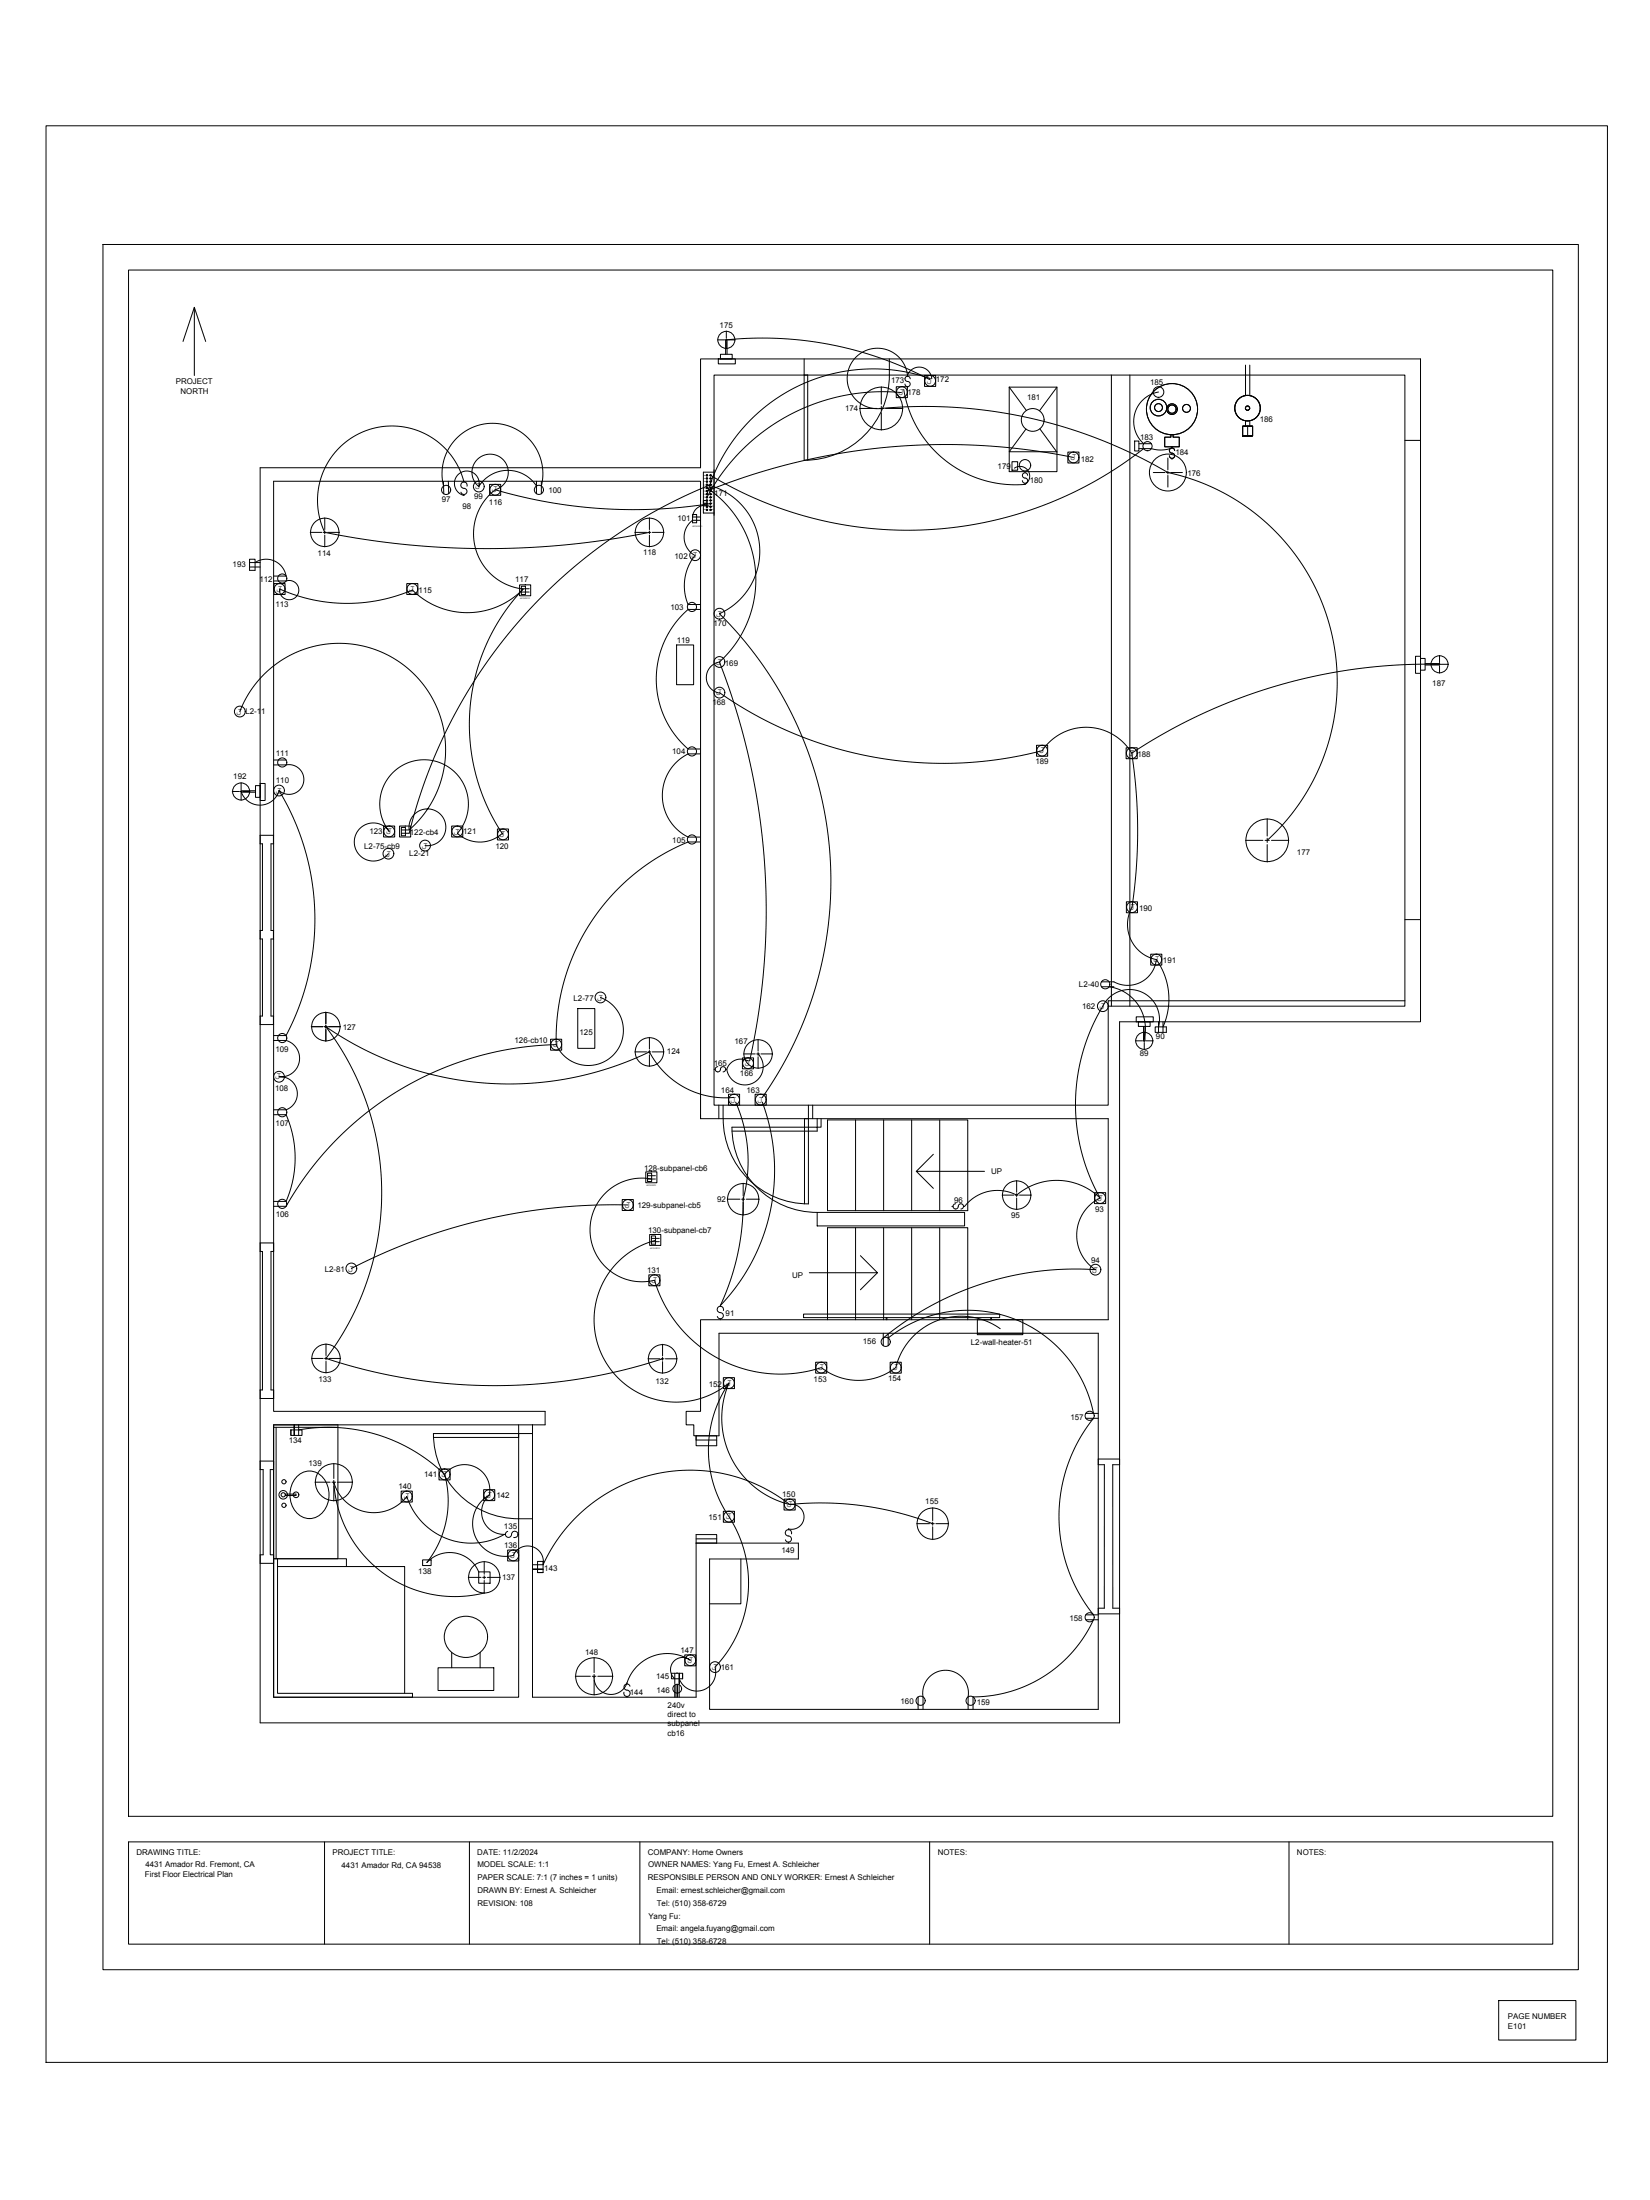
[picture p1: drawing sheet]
<svg xmlns="http://www.w3.org/2000/svg" width="914mm" height="1219mm" viewBox="0 0 914 1219" stroke-linecap="round" stroke-linejoin="round" font-family="sans-serif">
<!-- layer: A101-Floorplan-1st-floor -->
<g fill="none" stroke="#000" stroke-width=".55">
<path d="M446 199v56a47 47 0 0 0 47-47v-9M446 208h2v47M559 215v46h27v-46M559 215h27l-10 13M559 215l10 12M616 208v350M626 208v350M690 202v17M693 202v17M569 238l-10 12h27M576 238l10 13M689 236h5v6h-5h5v-6h-5v6z"/>
<path d="M690 233v3M691 236v6M693 233v3M144 259h244v-60h399v367h-167v389h-476zM629 244h2v6h-2zM648 250a1.4 1.4 0 0 1 2-2 1.4 1.4 0 0 1 1 2M648 250l1 1a1.6 1.6 0 0 1 2 1 1.6 1.6 0 0 1-2 2l-1-1M649 241v1h-4v6h9v-6h-4v-1M649 248h.1M649 254h.1M779 244h8M390 277h2v2h-2z"/>
<path d="M391 263h1M391 265h1M391 267h1M391 269h1M391 270h1M391 272h1M391 274h1M391 276h1M391 277h1M391 279h1M392 263v1M392 265v1"/>
<path d="M392 266v1M392 268v1M392 270v1M392 272v1M392 273v1M392 275v1M392 277v1M392 279h.1M393 263h1M393 265h1M393 267h1M393 269h1"/>
<path d="M393 270h1M393 272h1M393 274h1M393 276h1M393 277h1M393 279h1M394 263v1M394 265v1M394 266v1M394 268v1M394 270v1M394 272v1"/>
<path d="M394 273v1M394 275v1M394 277v1M394 279h.1M396 262h-6v22h6M396 260v26M391 281h1M391 283h1M392 280v1M392 282v1M393 281h1M393 283h1"/>
<path d="M394 280v1M394 282v1M375 357h9v22h-9zM144 463h8v5h-2v48h2v4h-2v43h2v5h-8M144 468h1v48h-1M779 510h8M144 520h1v43h-1M320 559h10v22h-10zM779 555h-165v57h-218v-404h383v350h-165M388 620v-353h-236v515h150v8h-150v151h135v-151M388 620h226v111h-226v51h-8v8h4v6h14v-57h211v208h-216v-83h49v-9h-56M388 618v2"/>
<path d="M398 612v8M401 612a50 50 0 0 0 14 41 47 47 0 0 0 33 14v-55M448 620h-2v47M450 612v8M453 620v5h2v-5M406 627h47v-2h-47a47 47 0 0 0 47 47M459 621h77v50h-77zM474 621v50M490 621v50M505 621v50M517 640l-9 9M521 621v50"/>
<path d="M546 649h-38l9 10M453 672h82v7h-82zM144 689h8v5h-2v76h2v5h-8M144 694h1v76h-1M474 680v51M477 696l9 9h-38M490 680v51M505 680v51M521 680v51M486 705l-9 10M445 728h109v2h-109zM459 731v-51h77v51"/>
<path d="M491 730v1M492 730v1M549 730v1M153 791v73M187 791h-35v-1h35v74h-34M287 794v3h-47M295 794h-55a47 47 0 0 0 47 48h8M295 790v151h91v-91h11v5M386 796h11v5h-11zM386 796v2h11M144 810h8M144 814h2v48h-2"/>
<path d="M152 814h-2v48h2v4h-8M165 818a10 10 0 0 1 11-2 10 10 0 0 1 6 9 13 13 0 0 1-12 16 14 14 0 0 1-5-23zM609 812h3v79h-3M609 809h11M620 812h-3v79h3M158 828h6v1h-6M386 853h11M152 864h2v74h75v3h-77zM152 864h1M154 868h70v70M154 864h38v4M411 864v25h-18"/>
<path d="M250 899a12 12 0 0 1 18 1 12 12 0 0 1-5 17 12 12 0 0 1-14-3 12 12 0 0 1 1-15zM609 894h11M250 916v8M266 916v8M243 924h31v13h-31z"/>
<circle cx="572" cy="233" r="6"/>
<circle cx="642" cy="226" r="5"/>
<circle cx="642" cy="226" r="2.2"/>
<circle cx="650" cy="227" r="14"/>
<circle cx="650" cy="227" r="3"/>
<circle cx="650" cy="227" r="2.3"/>
<circle cx="658" cy="226" r="2.2"/>
<circle cx="691" cy="226" r="7"/>
<circle cx="691" cy="226" r="1.2"/>
<circle cx="568" cy="258" r="3"/>
<circle cx="392" cy="267" r=".4"/>
<circle cx="392" cy="265" r=".4"/>
<circle cx="392" cy="274" r=".4"/>
<circle cx="392" cy="269" r=".4"/>
<circle cx="392" cy="272" r=".4"/>
<circle cx="392" cy="276" r=".4"/>
<circle cx="392" cy="263" r=".4"/>
<circle cx="392" cy="270" r=".4"/>
<circle cx="392" cy="277" r=".4"/>
<circle cx="392" cy="279" r=".4"/>
<circle cx="394" cy="270" r=".4"/>
<circle cx="394" cy="267" r=".4"/>
<circle cx="394" cy="265" r=".4"/>
<circle cx="394" cy="276" r=".4"/>
<circle cx="394" cy="263" r=".4"/>
<circle cx="394" cy="269" r=".4"/>
<circle cx="394" cy="272" r=".4"/>
<circle cx="394" cy="274" r=".4"/>
<circle cx="394" cy="277" r=".4"/>
<circle cx="394" cy="279" r=".4"/>
<circle cx="392" cy="281" r=".4"/>
<circle cx="392" cy="283" r=".4"/>
<circle cx="394" cy="283" r=".4"/>
<circle cx="394" cy="281" r=".4"/>
<circle cx="157" cy="828" r="2.4"/>
<circle cx="157" cy="828" r="1.2"/>
<circle cx="157" cy="821" r="1.2"/>
<circle cx="157" cy="834" r="1.2"/>
<circle cx="164" cy="828" r="1.6"/>
</g>
<!-- layer: E101-Electrical-1st-floor -->
<g fill="none" stroke="#000" stroke-width=".55">
<path d="M398 188h4M398 199h10v3h-10zM399 196h7v3h-7zM402 188h1v8M402 188v8M403 188a198 198 0 0 1 112 22M403 183v4M403 188v1M403 189v4M403 188h4M488 214v10M497 214h6v6h-6z"/>
<path d="M500 218a110 110 0 0 0-108 58M501 216a63 63 0 0 0 67 52M503 214v1M504 210a1.5 1.5 0 0 0-1-1 1.5 1.5 0 0 0-2 1 1.5 1.5 0 0 0 2 1 1.6 1.6 0 0 1 1 3 1.4 1.4 0 0 1-2-1M512 208h7v6h-7zM515 210a96 96 0 0 0-123 64M516 210a7 7 0 0 0-6-7 7 7 0 0 0-7 5 17 17 0 0 0-18-15 17 17 0 0 0-15 19 17 17 0 0 0 18 14 266 266 0 0 1 159 36 119 119 0 0 1 55 204M642 217a17 17 0 0 0-13 12 17 17 0 0 0 5 17M476 226h10M487 226h3M488 225v3M488 229v9"/>
<path d="M491 226h9M561 256h3v5h-3zM562 259a5 5 0 0 1 8 2 5 5 0 0 1-2 7M592 251h6v6h-6zM595 254a353 353 0 0 0-203 18M631 246h7M634 249a212 212 0 0 1-240 14M647 254v6M648 250a1.4 1.4 0 0 1 2-2 1.4 1.4 0 0 1 1 2M648 250l1 1a1.6 1.6 0 0 1 2 1 1.6 1.6 0 0 1-2 2l-1-1M649 241v1h-4v6h9v-6h-4v-1M649 248v1h-5h-6h-7"/>
<path d="M649 254h.1M246 267v7M248 267l1 7M257 267a41 41 0 0 0-54-28 41 41 0 0 0-23 56 454 454 0 0 0 180 0M259 269a1.8 1.8 0 0 0-2-2 1.8 1.8 0 0 0-2 2 1.8 1.8 0 0 0 3 2 1.7 1.7 0 0 1 0 3 1.7 1.7 0 0 1-3-1M265 270a10 10 0 0 1 0-16 10 10 0 0 1 15 3 10 10 0 0 1-6 14M271 268h6v6h-6zM274 271a272 272 0 0 0 120 8M274 271a31 31 0 0 0-10 33 31 31 0 0 0 26 22M297 269a19 19 0 0 0-32 1 7 7 0 0 0-5-9 7 7 0 0 0-8 5 7 7 0 0 0 5 9v-1M297 267v7M300 269a28 28 0 0 0-27-34 28 28 0 0 0-27 34"/>
<path d="M300 267v7M392 269a38 38 0 0 1 29 33 38 38 0 0 1-22 38 208 208 0 0 1 23 268M392 270a61 61 0 0 1 7 97M394 269a280 280 0 0 0-167 193h-5M568 261v1M568 268h.1M569 263a1.5 1.5 0 0 0-1-1 1.5 1.5 0 0 0-1 2 1.5 1.5 0 0 0 2 1 1.5 1.5 0 0 1 0 3 1.4 1.4 0 0 1-2-2M639 262h7M646 262h2M647 261v2M647 263v7M649 262h6"/>
<path d="M172 295h6M179 295h2M180 287v6M180 294v2M180 297v6M182 295h6M352 295h6M359 295h2M360 287v6M360 294v2M360 297v6M361 295h7"/>
<path d="M384 285h2v5h-2zM388 288h-4a12 12 0 0 0 1 20M394 281a7 7 0 0 0-10 6h4M138 310h3v6h-3zM138 312h6M138 314h6M141 312a11 11 0 0 1 18 7h-7M385 308a27 27 0 0 0-4 27h7M152 322h7a5 5 0 0 1 7 4 5 5 0 0 1-6 6 5 5 0 0 1-5-6 92 92 0 0 0 74 1 43 43 0 0 0 61 0 109 109 0 0 0-11 135M152 323h6v6h-6zM225 323h7v6h-7zM288 324h6v6h-6z"/>
<path d="M289 325h2v4h-2zM289 326h4M289 328h4M388 338h-7a51 51 0 0 0 0 77h7M784 364h3v9h-3zM787 365h3v6h-3zM790 368h8M793 368h4M797 368h1a297 297 0 0 0-171 49 273 273 0 0 1 0 87 20 20 0 0 0 14 28M798 363v4M798 368v1h-8M798 369v4"/>
<path d="M799 368h4M133 394a59 59 0 0 1 89-27 59 59 0 0 1 5 93 10 10 0 0 1 9-12 10 10 0 0 1 11 11 10 10 0 0 1-11 10M399 384a9 9 0 0 1-8-9 9 9 0 0 1 8-8 380 380 0 0 1 16 221M399 384a216 216 0 0 0 179 32 29 29 0 0 1 49 1M388 418h-7a26 26 0 0 0-14 23 26 26 0 0 0 14 23h7M574 413h7v6h-7zM624 414h6v6h-6zM129 439h4M133 439h1M134 434v4M134 440v4M134 439h8"/>
<path d="M135 439h4M142 435h2v7h-2zM142 438h-8v1M144 434h3v10h-3zM152 424h7a8 8 0 0 1 9 10 8 8 0 0 1-13 4M152 421h7M155 438a11 11 0 0 1-11 8 11 11 0 0 1-10-7M155 438a138 138 0 0 1 4 136h-7M213 458h6v6h-6zM221 458h7v6h-7zM222 459h3v4h-3zM222 460h5"/>
<path d="M250 458h6v6h-6zM276 459h6v6h-6zM702 454v9M279 462a18 18 0 0 1-26 0 25 25 0 0 0-1-34 25 25 0 0 0-33-1 25 25 0 0 0-3 34 11 11 0 0 0-16-2 11 11 0 0 0 0 15 11 11 0 0 0 15-1M388 467a23 23 0 0 0-15 3 118 118 0 0 0-65 109M690 466h10M701 466h2M702 465v2M702 468v10M705 466h9M624 500h6v6h-6zM638 529h6v6h-6z"/>
<path d="M641 532a38 38 0 0 1 4 37M641 532a16 16 0 0 1-24 12h-7M333 553a19 19 0 0 1 7 31 19 19 0 0 1-32-5M615 547a23 23 0 0 1 19 30v-8M617 547h-7M152 577h7a10 10 0 0 1 7 11 10 10 0 0 1-11 9 9 9 0 0 1 10 7 9 9 0 0 1-6 11h-7M173 569h6M180 569h1M181 561v6M181 568v2M181 571v6M182 569h7"/>
<path d="M305 576h6v6h-6zM308 579a177 177 0 0 0-149 90h-7M360 575v6M420 576v6M629 577h4M630 564h9v2h-9zM631 566h6v3h-6zM634 572v4M634 576v1M634 578v4M635 569v8h-1M635 577h4"/>
<path d="M640 569h6v3h-6zM642 569a17 17 0 0 0-11-20 17 17 0 0 0-21 10 106 106 0 0 0 0 105M642 566v6M645 566v6M352 583h6M359 583h2M360 582v2M360 585v6M361 583h7M396 593h.1M398 591a1.5 1.5 0 0 0-2 2 1.5 1.5 0 0 0 2 1 1.5 1.5 0 0 0 1-2 1.5 1.5 0 0 1 3 0 1.4 1.4 0 0 1-1 2M402 593h1"/>
<path d="M411 586h7v6h-7zM412 584h7M419 584h2M420 584a10 10 0 0 1-3 16 10 10 0 0 1-14-8 8 8 0 0 1 11-4M420 583v2M420 586v6M422 584h6M152 618h7a60 60 0 0 1 0 48h-7M404 606h6v6h-6zM407 608a47 47 0 0 1-47-25 179 179 0 0 1-179-14 152 152 0 0 1 0 184 298 298 0 0 0 186 0M408 611a82 82 0 0 1 4 54 135 135 0 0 1-13 59M418 606h7v6h-7z"/>
<path d="M422 611a108 108 0 0 1-23 113M358 649h6v6h-6zM359 650h2v5h-2zM359 652h4M359 653h4M361 653a29 29 0 0 0-34 29 29 29 0 0 0 36 27 73 73 0 0 0 92 49 34 34 0 0 0 41 0 37 37 0 0 1 58-22M412 656v7M563 654v7M345 665h6v6h-6zM348 668a317 317 0 0 0-153 35M403 665h7M411 665h2"/>
<path d="M412 664v1M412 666v7M414 665h7M528 669h.1M530 667a1.5 1.5 0 0 0-2 2 1.5 1.5 0 0 0 2 1 1.5 1.5 0 0 0 1-2 1.5 1.5 0 0 1 3 0 1.4 1.4 0 0 1-1 2M534 669h1a23 23 0 0 1 28-7 34 34 0 0 1 47 2 23 23 0 0 0-3 40 167 167 0 0 0-118 38M555 662h7M563 662h1M563 662v1M563 664v6M565 662h6M607 661h6v6h-6z"/>
<path d="M360 684h6v6h-6zM361 685h2v4h-2zM361 686h4M361 688h4M363 687a46 46 0 0 0-29 65 46 46 0 0 0 70 14 67 67 0 0 0 2 77 68 68 0 0 1-10 81 10 10 0 0 1-7 13 10 10 0 0 1-13-7M360 707l6-1v7h-6zM399 724h.1M399 731h.1M401 726a1.8 1.8 0 0 0-2-2 1.8 1.8 0 0 0-2 2 1.8 1.8 0 0 0 3 2 1.7 1.7 0 0 1 0 2 1.7 1.7 0 0 1-2 0M489 739v7M492 739v7M542 731h25v9h-25z"/>
<path d="M542 739h25M173 753h6M180 753h1M181 745v6M181 752v2M181 754v7M182 753h7M359 753h7M366 753h2M367 745v6M367 752v2M367 755v6"/>
<path d="M369 753h6M452 755h6v6h-6zM492 742a71 71 0 0 1 114 41M493 755h6v6h-6zM401 763h6v7h-6zM404 766a49 49 0 0 0 34 68M161 792h6v3h-6zM161 792v3M163 790v5v-5M166 792a93 93 0 0 1 80 25 14 14 0 0 1 17-4 14 14 0 0 1 8 16M166 790v5M602 783h7"/>
<path d="M602 786h7M606 786a87 87 0 0 0 0 109M185 811v8M243 814h6v6h-6zM246 817a55 55 0 0 1-9 49 17 17 0 0 1 28 5M175 821h8M184 821h2M185 820v2M185 823v9M187 821h8M222 826h6v6h-6zM268 826h6v6h-6z"/>
<path d="M271 829a18 18 0 0 0-8 22 18 18 0 0 0 21 11 9 9 0 0 1 11-5 9 9 0 0 1 6 10 90 90 0 0 1 137-33M271 829a12 12 0 0 0-3 13 12 12 0 0 0 12 8M401 838h6v6h-6zM435 831h6v6h-6zM438 834a173 173 0 0 1 79 10M438 834a7 7 0 0 1 8 7 7 7 0 0 1-9 6v1M517 836v7M280 850a38 38 0 0 1-55-21 23 23 0 0 1-22 9 23 23 0 0 1-18-17 67 67 0 0 0 83 62M280 850h.1M281 859h6v6h-6zM281 849a1.7 1.7 0 0 0-1 2 1.7 1.7 0 0 0 2 1 1.7 1.7 0 0 0 2-2 1.8 1.8 0 0 1 2-1 1.8 1.8 0 0 1 1 2 1.8 1.8 0 0 1-2 1M287 850h.1"/>
<path d="M437 855h.1M439 850a1.8 1.8 0 0 0-2-2 1.8 1.8 0 0 0-2 2 1.8 1.8 0 0 0 2 1 1.7 1.7 0 0 1 1 3 1.7 1.7 0 0 1-3-1M508 844h7M516 844h2M517 844v1M517 846v7M519 844h7M234 864h5v4h-5zM259 874h8M265 871h7v6h-7zM267 874h2M268 865v7"/>
<path d="M268 873v2M268 876v7M270 874h7M295 870h6h-6M295 867h6M298 865h3v6h-3zM298 871h3M602 895h7M602 898h7M606 898a74 74 0 0 1-67 42v7M329 919v8M379 917h7v6h-7z"/>
<path d="M319 929h8M328 929h2M329 929a9 9 0 0 0 8 10 9 9 0 0 0 10-6M329 928v2M329 931v8M331 929h9M347 933h.1M349 934a1.7 1.7 0 0 0-2-1 1.7 1.7 0 0 0-1 2 1.7 1.7 0 0 0 2 2 1.8 1.8 0 0 1 1 2 1.8 1.8 0 0 1-2 1 1.8 1.8 0 0 1-1-2M372 927h6v3h-6zM374 934v7M374 930a7 7 0 0 1-1-9 7 7 0 0 1 10-1 24 24 0 0 0-36 13M374 927v6"/>
<path d="M375 934v7M375 927h.1M375 933v8M376 934v7M376 933v-6v6M378 927v3M347 940v1M509 940v7M512 947v-7a13 13 0 0 1 12-14 13 13 0 0 1 13 14v7"/>
<circle cx="403" cy="188" r="5"/>
<circle cx="500" cy="217" r="3"/>
<circle cx="515" cy="211" r="3"/>
<circle cx="642" cy="217" r="2.9"/>
<circle cx="488" cy="226" r="12"/>
<circle cx="642" cy="226" r="5"/>
<circle cx="642" cy="226" r="2.2"/>
<circle cx="650" cy="227" r="14"/>
<circle cx="650" cy="227" r="3"/>
<circle cx="650" cy="227" r="2.3"/>
<circle cx="658" cy="226" r="2.2"/>
<circle cx="691" cy="226" r="7"/>
<circle cx="691" cy="226" r="1.2"/>
<circle cx="595" cy="254" r="3"/>
<circle cx="636" cy="247" r="2.5"/>
<circle cx="247" cy="271" r="2.5"/>
<circle cx="265" cy="270" r="3"/>
<circle cx="274" cy="271" r="3"/>
<circle cx="299" cy="271" r="2.5"/>
<circle cx="647" cy="262" r="10"/>
<circle cx="180" cy="295" r="8"/>
<circle cx="360" cy="295" r="8"/>
<circle cx="385" cy="308" r="3"/>
<circle cx="155" cy="326" r="3"/>
<circle cx="156" cy="321" r="2.5"/>
<circle cx="229" cy="326" r="3"/>
<circle cx="383" cy="336" r="2.5"/>
<circle cx="399" cy="340" r="3"/>
<circle cx="399" cy="367" r="3"/>
<circle cx="798" cy="368" r="5"/>
<circle cx="133" cy="394" r="3"/>
<circle cx="399" cy="384" r="3"/>
<circle cx="383" cy="416" r="2.5"/>
<circle cx="578" cy="416" r="3"/>
<circle cx="627" cy="417" r="3"/>
<circle cx="134" cy="439" r="5"/>
<circle cx="155" cy="438" r="3"/>
<circle cx="156" cy="423" r="2.5"/>
<circle cx="215" cy="473" r="3"/>
<circle cx="216" cy="461" r="3"/>
<circle cx="236" cy="469" r="3"/>
<circle cx="253" cy="461" r="3"/>
<circle cx="279" cy="462" r="3"/>
<circle cx="383" cy="465" r="2.5"/>
<circle cx="702" cy="466" r="12"/>
<circle cx="627" cy="503" r="3"/>
<circle cx="641" cy="532" r="3"/>
<circle cx="333" cy="553" r="3"/>
<circle cx="611" cy="558" r="3"/>
<circle cx="613" cy="545" r="2.5"/>
<circle cx="156" cy="575" r="2.5"/>
<circle cx="181" cy="569" r="8"/>
<circle cx="308" cy="579" r="3"/>
<circle cx="634" cy="577" r="5"/>
<circle cx="155" cy="597" r="3"/>
<circle cx="360" cy="583" r="8"/>
<circle cx="415" cy="589" r="3"/>
<circle cx="420" cy="584" r="8"/>
<circle cx="156" cy="616" r="2.5"/>
<circle cx="407" cy="609" r="3"/>
<circle cx="422" cy="609" r="3"/>
<circle cx="156" cy="667" r="2.5"/>
<circle cx="348" cy="668" r="3"/>
<circle cx="412" cy="665" r="9"/>
<circle cx="563" cy="662" r="8"/>
<circle cx="610" cy="664" r="3"/>
<circle cx="195" cy="703" r="3"/>
<circle cx="363" cy="709" r="3"/>
<circle cx="607" cy="704" r="3"/>
<circle cx="181" cy="753" r="8"/>
<circle cx="367" cy="753" r="8"/>
<circle cx="455" cy="758" r="3"/>
<circle cx="491" cy="744" r="2.5"/>
<circle cx="496" cy="758" r="3"/>
<circle cx="404" cy="766" r="3"/>
<circle cx="604" cy="785" r="2.5"/>
<circle cx="246" cy="817" r="3"/>
<circle cx="185" cy="821" r="10"/>
<circle cx="225" cy="829" r="3"/>
<circle cx="271" cy="829" r="3"/>
<circle cx="438" cy="834" r="3"/>
<circle cx="404" cy="841" r="3"/>
<circle cx="517" cy="844" r="9"/>
<circle cx="268" cy="874" r="9"/>
<circle cx="284" cy="862" r="3"/>
<circle cx="604" cy="896" r="2.5"/>
<circle cx="329" cy="929" r="10"/>
<circle cx="375" cy="936" r="2.4"/>
<circle cx="383" cy="920" r="3"/>
<circle cx="396" cy="924" r="3"/>
<circle cx="510" cy="943" r="2.5"/>
<circle cx="538" cy="943" r="2.5"/>
</g>
<!-- layer: Title Block -->
<path d="M71 1021h790v56h-790z" fill="none" stroke="#000" stroke-width=".55"/>
<!-- layer: 00-page-edge -->
<path d="M26 70h865v1073h-865zM57 135h818v957h-818zM71 150h790v857h-790zM108 170v38M101 189l7-19 6 19M71 1021h.1M180 1021v56M260 1021v56M355 1021v56M515 1021v56M714 1021v56M831 1109h42v22h-42z" fill="none" stroke="#000" stroke-width=".55"/>
<g font-size="5.5">
<text x="514" y="213">J</text>
<text x="498" y="219">J</text>
<text x="593" y="255">J</text>
<text x="263" y="271">J</text>
<text x="272" y="273">J</text>
<text x="383" y="309">J</text>
<text x="153" y="328">J</text>
<text x="226" y="328">J</text>
<text x="397" y="342">J</text>
<text x="397" y="368">J</text>
<text x="397" y="385">J</text>
<text x="131" y="396">J</text>
<text x="576" y="418">J</text>
<text x="625" y="419">J</text>
<text x="153" y="440">J</text>
<text x="214" y="462">J</text>
<text x="251" y="463">J</text>
<text x="277" y="464">J</text>
<text x="234" y="470">J</text>
<text x="213" y="475">J</text>
<text x="625" y="504">J</text>
<text x="639" y="533">J</text>
<text x="331" y="555">J</text>
<text x="609" y="559">J</text>
<text x="306" y="580">J</text>
<text x="413" y="591">J</text>
<text x="152" y="598">J</text>
<text x="405" y="611">J</text>
<text x="420" y="611">J</text>
<text x="608" y="665">J</text>
<text x="346" y="669">J</text>
<text x="193" y="705">J</text>
<text x="605" y="705">J</text>
<text x="361" y="711">J</text>
<text x="453" y="759">J</text>
<text x="495" y="759">J</text>
<text x="402" y="768">J</text>
<text x="245" y="819">J</text>
<text x="224" y="831">J</text>
<text x="269" y="830">J</text>
<text x="436" y="835">J</text>
<text x="402" y="842">J</text>
<text x="283" y="864">J</text>
<text x="381" y="922">J</text>
<text x="394" y="926">J</text>
</g>
<g font-size="4.4">
<text x="399" y="182">175</text>
<text x="97" y="213">PROJECT</text>
<text x="494" y="212">173</text>
<text x="519" y="212">172</text>
<text x="637" y="213">185</text>
<text x="100" y="218">NORTH</text>
<text x="503" y="219">178</text>
<text x="569" y="222">181</text>
<text x="468" y="228">174</text>
<text x="698" y="234">186</text>
<text x="632" y="244">183</text>
<text x="599" y="256">182</text>
<text x="651" y="252">184</text>
<text x="553" y="260">179</text>
<text x="571" y="267">180</text>
<text x="658" y="264">176</text>
<text x="304" y="273">100</text>
<text x="396" y="275">171</text>
<text x="245" y="278">97</text>
<text x="263" y="277">99</text>
<text x="271" y="280">116</text>
<text x="256" y="282">98</text>
<text x="375" y="289">101</text>
<text x="176" y="308">114</text>
<text x="356" y="307">118</text>
<text x="374" y="310">102</text>
<text x="129" y="314">193</text>
<text x="144" y="323">112</text>
<text x="286" y="323">117</text>
<text x="232" y="329">115</text>
<text x="153" y="336">113</text>
<text x="372" y="338">103</text>
<text x="395" y="347">170</text>
<text x="375" y="356">119</text>
<text x="402" y="369">169</text>
<text x="794" y="380">187</text>
<text x="136" y="396">L2-11</text>
<text x="395" y="391">168</text>
<text x="153" y="419">111</text>
<text x="373" y="418">104</text>
<text x="630" y="419">188</text>
<text x="574" y="424">189</text>
<text x="129" y="432">192</text>
<text x="153" y="434">110</text>
<text x="205" y="462">123</text>
<text x="227" y="463">122-cb4</text>
<text x="257" y="462">121</text>
<text x="373" y="467">105</text>
<text x="202" y="470">L2-75-cb9</text>
<text x="275" y="470">120</text>
<text x="719" y="474">177</text>
<text x="227" y="474">L2-21</text>
<text x="631" y="505">190</text>
<text x="644" y="533">191</text>
<text x="598" y="547">L2-40</text>
<text x="318" y="555">L2-77</text>
<text x="600" y="559">162</text>
<text x="190" y="571">127</text>
<text x="321" y="574">125</text>
<text x="641" y="576">90</text>
<text x="285" y="578">126-cb10</text>
<text x="407" y="579">167</text>
<text x="153" y="583">109</text>
<text x="370" y="584">124</text>
<text x="632" y="585">89</text>
<text x="396" y="591">165</text>
<text x="410" y="596">166</text>
<text x="152" y="604">108</text>
<text x="400" y="606">164</text>
<text x="414" y="606">163</text>
<text x="153" y="624">107</text>
<text x="357" y="649">128-subpanel-cb6</text>
<text x="549" y="651">UP</text>
<text x="397" y="666">92</text>
<text x="353" y="669">129-subpanel-cb5</text>
<text x="529" y="667">96</text>
<text x="607" y="671">93</text>
<text x="153" y="674">106</text>
<text x="560" y="675">95</text>
<text x="359" y="683">130-subpanel-cb7</text>
<text x="605" y="700">94</text>
<text x="180" y="705">L2-81</text>
<text x="359" y="705">131</text>
<text x="439" y="708">UP</text>
<text x="402" y="729">91</text>
<text x="478" y="745">156</text>
<text x="538" y="745">L2-wall-heater-51</text>
<text x="176" y="766">133</text>
<text x="363" y="767">132</text>
<text x="451" y="766">153</text>
<text x="492" y="766">154</text>
<text x="393" y="769">152</text>
<text x="593" y="787">157</text>
<text x="160" y="800">134</text>
<text x="171" y="813">139</text>
<text x="235" y="818">141</text>
<text x="221" y="825">140</text>
<text x="275" y="830">142</text>
<text x="434" y="830">150</text>
<text x="513" y="834">155</text>
<text x="393" y="843">151</text>
<text x="279" y="848">135</text>
<text x="279" y="858">136</text>
<text x="433" y="860">149</text>
<text x="232" y="872">138</text>
<text x="278" y="876">137</text>
<text x="302" y="871">143</text>
<text x="593" y="898">158</text>
<text x="324" y="917">148</text>
<text x="377" y="916">147</text>
<text x="399" y="926">161</text>
<text x="364" y="930">145</text>
<text x="349" y="940">144</text>
<text x="364" y="938">146</text>
<text x="370" y="946">240v</text>
<text x="499" y="944">160</text>
<text x="541" y="945">159</text>
<text x="370" y="952">direct to</text>
<text x="370" y="957">subpanel</text>
<text x="370" y="962">cb16</text>
<text x="76" y="1028">DRAWING TITLE:</text>
<text x="184" y="1028">PROJECT TITLE:</text>
<text x="265" y="1028">DATE: 11/2/2024</text>
<text x="359" y="1028">COMPANY: Home Owners</text>
<text x="520" y="1028">NOTES:</text>
<text x="719" y="1028">NOTES:</text>
<text x="81" y="1035">4431 Amador Rd. Fremont, CA</text>
<text x="189" y="1035">4431 Amador Rd, CA 94538</text>
<text x="265" y="1035">MODEL SCALE: 1:1</text>
<text x="359" y="1035">OWNER NAMES: Yang Fu, Ernest A. Schleicher</text>
<text x="80" y="1040">First Floor Electrical Plan</text>
<text x="265" y="1042">PAPER SCALE: 7:1 (7 inches = 1 units)</text>
<text x="359" y="1042">RESPONSIBLE PERSON AND ONLY WORKER: Ernest A Schleicher</text>
<text x="265" y="1049">DRAWN BY: Ernest A. Schleicher</text>
<text x="364" y="1049">Email: ernest.schleicher@gmail.com</text>
<text x="265" y="1056">REVISION: 108</text>
<text x="364" y="1056">Tel: (510) 358-6729</text>
<text x="359" y="1063">Yang Fu:</text>
<text x="364" y="1070">Email: angela.fuyang@gmail.com</text>
<text x="364" y="1077">Tel: (510) 358-6728</text>
<text x="836" y="1119">PAGE NUMBER</text>
<text x="836" y="1124">E101</text>
</g>
<g font-size="1.1">
<text x="390" y="264">nc</text>
<text x="394" y="264">1</text>
<text x="390" y="265">nc</text>
<text x="390" y="267">nc</text>
<text x="390" y="269">11</text>
<text x="394" y="267">3</text>
<text x="394" y="266">2</text>
<text x="394" y="269">4</text>
<text x="390" y="273">13</text>
<text x="390" y="274">14</text>
<text x="390" y="271">12</text>
<text x="394" y="271">5</text>
<text x="394" y="274">6</text>
<text x="394" y="272">nc</text>
<text x="390" y="276">15</text>
<text x="390" y="279">16</text>
<text x="390" y="281">nc</text>
<text x="394" y="281">10</text>
<text x="394" y="276">7</text>
<text x="394" y="279">9</text>
<text x="394" y="278">8</text>
<text x="390" y="283">nc</text>
<text x="394" y="283">nc</text>
<text x="384" y="292">AFCI/GFCI</text>
<text x="288" y="332">AFCI/GFCI</text>
<text x="358" y="657">AFCI/GFCI</text>
<text x="360" y="692">AFCI/GFCI</text>
</g>
</svg>
